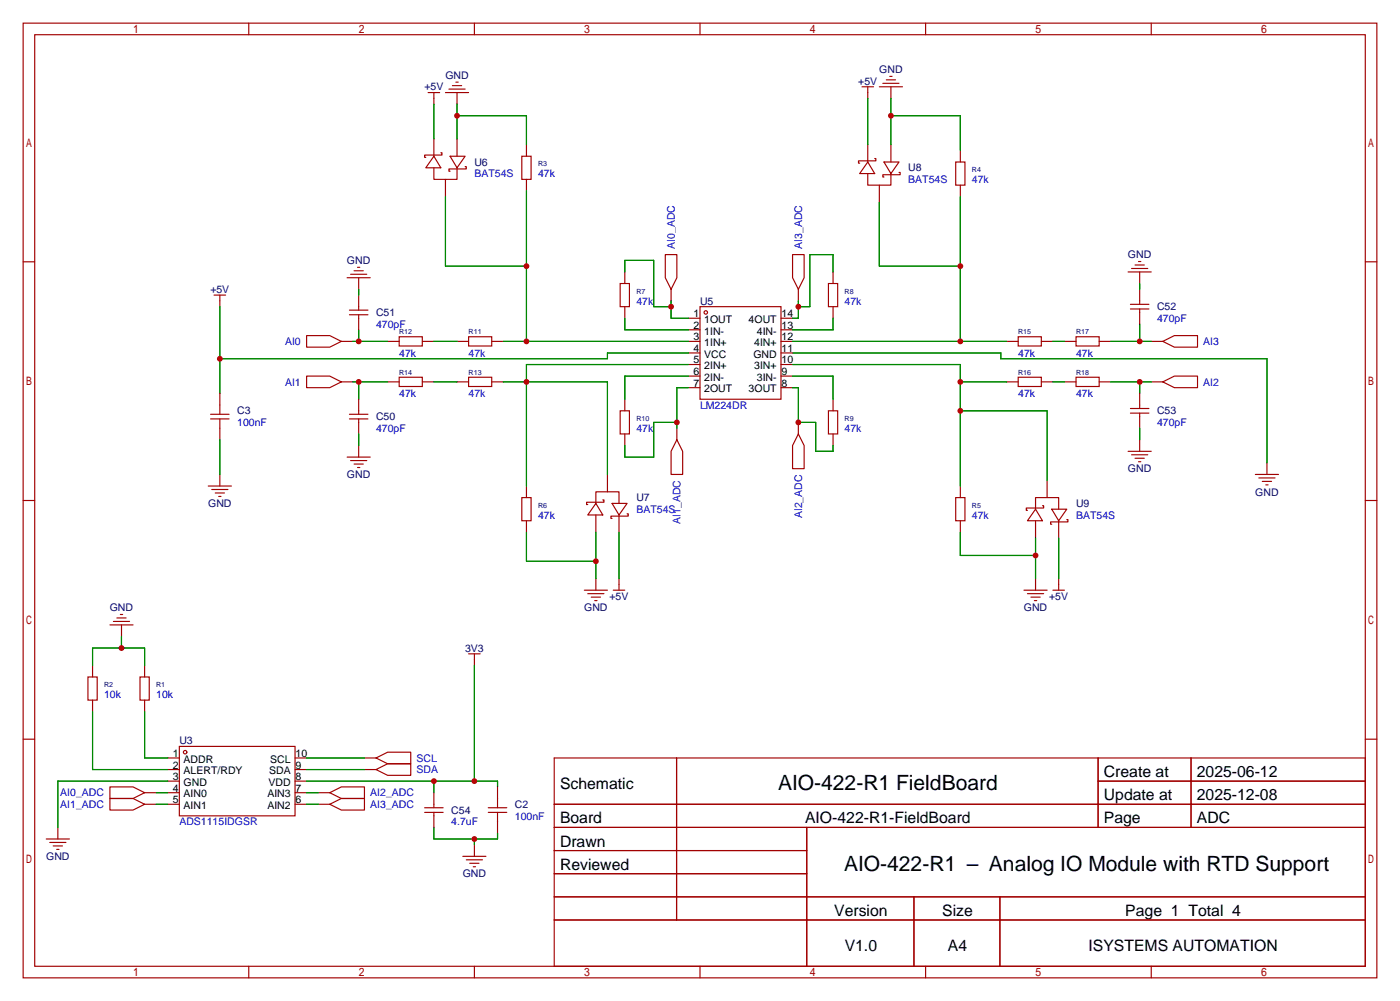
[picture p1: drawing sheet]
<svg xmlns="http://www.w3.org/2000/svg" width="307mm" height="220mm" viewBox="0 0 307 220" stroke-linecap="round" stroke-linejoin="round" font-family="sans-serif">
<g fill="none" stroke="#a10000" stroke-width=".25">
<path d="M5.1 5.1h297.2v209.5h-297.2zM7.6 7.6h292.1v204.5h-292.1zM54.6 5.1v2.5M98.6 19.6h3.5M99.3 18.8h2M100.1 18h.5M104.1 5.1v2.5M153.7 5.1v2.5M189.2 19h2.6M190.5 19v2.6M193 19h5.1M193.8 18.3h3.6"/>
<path d="M194.6 17.5h2M195.3 16.8h.5M195.6 19v2.6M203.2 5.1v2.5M252.7 5.1v2.5M94 20.3h2.5M95.2 36.8v2.6h5.1v-2.6M95.2 34.3l1.6 2.5h-3.3zM95.2 20.3v2.6M95.2 30.5v3.8M96.8 33.5h.2v.5h-3.8v.5h.3M97.8 39.4v3.8"/>
<path d="M97.8 20.3h5.1M98.8 34.3h3.3l-1.8 2.5zM100.3 20.3v2.6M100.3 30.5v3.8M102.1 36.6h.3v.5h-3.8v.5h.2M114.6 34.3h2v5.1h-2zM115.6 31.8v2.5M115.6 39.4v2.5M190.5 38.1v2.5h5.1v-2.5M190.5 35.6l1.5 2.5h-3.3zM190.5 31.8v3.8M192 34.8h.3v.5h-3.8v.5h.2"/>
<path d="M194.1 35.6h3.3l-1.8 2.5zM195.6 31.8v3.8M197.4 37.8h.2v.6h-3.8v.5h.3M209.8 35.6h2v5h-2zM210.8 33v2.6M5.1 57.5h2.5M77.7 59.4h2.1M78.5 58.7h.5M137.2 59.7v2.5M146 55.9h2.6v5.1l-1.3 2.5-1.3-2.5zM174 55.9h2.5v5.1l-1.2 2.5-1.3-2.5zM182.9 59.7v2.5"/>
<path d="M193 40.6v3.8M210.8 40.6v2.6M247.6 59.7h5.1M248.4 58.9h3.6M249.2 58.2h2M249.9 57.4h.5M250.2 59.7v2.5M299.7 57.5h2.6M47 64.8h2.5M48.3 64.8v2.5M67.3 73.7h5.1l2.5 1.2-2.5 1.3h-5.1zM74.9 74.9h2.6"/>
<path d="M76.2 61h5.1M76.7 69.1h4.1M76.7 68.1h4.1M77 60.2h3.5M78.7 61v2.5M78.7 64.8v3.3M78.7 69.1v3.3M85.1 74.9h2.5M87.6 73.9h5.1v2h-5.1zM92.7 74.9h2.5M100.3 74.9h2.6M102.9 73.9h5v2h-5z"/>
<path d="M107.9 74.9h2.6M136.1 62.2h2.1v5.1h-2.1zM137.2 67.3v2.5M147.3 63.5v2.5M151.1 69.8h2.6M151.1 72.4h2.6M151.1 74.9h2.6M151.1 77.5h2.6M153.7 67.3h17.7v20.3h-17.7zM171.4 69.8h2.6M171.4 72.4h2.6M171.4 74.9h2.6"/>
<path d="M171.4 77.5h2.6M175.3 63.5v2.5M181.9 62.2h2v5.1h-2zM182.9 67.3v2.5M221 74.9h2.5M223.5 73.9h5.1v2h-5.1zM228.6 74.9h2.5M233.7 74.9h2.5M236.2 73.9h5.1v2h-5.1zM241.3 74.9h2.5M248.2 67.8h4M248.2 66.8h4"/>
<path d="M250.2 63.5v3.3M250.2 67.8v3.3M252.7 74.9h2.6M255.3 74.9l2.5-1.2h5.1v2.5h-5.1zM46.2 91.9h4.1M46.2 90.9h4.1M48.3 86.4v4.5M48.3 91.9v4.6M67.3 82.5h5.1l2.5 1.3-2.5 1.3h-5.1zM74.9 83.8h2.6M76.7 91.9h4.1M76.7 90.9h4.1"/>
<path d="M78.7 87.6v3.3M78.7 91.9v3.3M78.7 97.8v2.5M85.1 83.8h2.5M87.6 82.8h5.1v2h-5.1zM92.7 83.8h2.5M100.3 83.8h2.6M102.9 82.8h5v2h-5zM107.9 83.8h2.6M136.1 90.2h2.1v5h-2.1zM137.2 87.6v2.6M137.2 95.2v2.6"/>
<path d="M148.6 96.5l1.3 2.6v5h-2.6v-5zM148.6 94v2.5M151.1 80h2.6M151.1 82.5h2.6M151.1 85.1h2.6M171.4 80h2.6M171.4 82.5h2.6M171.4 85.1h2.6M175.3 95.2l1.2 2.6v5.1h-2.5v-5.1zM175.3 92.7v2.5M181.9 90.2h2v5h-2zM182.9 87.6v2.6"/>
<path d="M182.9 95.2v2.6M221 83.8h2.5M223.5 82.8h5.1v2h-5.1zM228.6 83.8h2.5M233.7 83.8h2.5M236.2 82.8h5.1v2h-5.1zM241.3 83.8h2.5M247.6 99.1h5.1M248.2 90.7h4M248.2 89.7h4M248.4 99.8h3.6M250.2 86.4v3.3"/>
<path d="M250.2 90.7v3.3M250.2 96.5v2.6M252.7 83.8h2.6M255.3 83.8l2.5-1.3h5.1v2.6h-5.1zM5.1 109.9h2.5M45.7 106.7h5.1M46.5 107.4h3.5M47.2 108.2h2.1M48 109h.5M48.3 104.1v2.6M76.2 100.3h5.1M77 101.1h3.5"/>
<path d="M77.7 101.9h2.1M78.5 102.6h.5M114.6 109.2h2v5.1h-2zM115.6 106.7v2.5M115.6 114.3v2.5M130.8 110.5v-2.6h5.1v2.6M130.8 110.5l1.5 2.5h-3.3zM130.8 113v3.8M132.3 109.7h.3v.5h-3.8v.5h.2M133.3 104.1v3.8M134.4 110.5h3.3l-1.8 2.5zM135.9 113v3.8"/>
<path d="M137.7 112.8h.2v.5h-3.8v.5h.3M209.8 109.2h2v5.1h-2zM210.8 106.7v2.5M210.8 114.3v2.5M227.3 111.8v-2.6h5.1v2.6M227.3 111.8l1.6 2.5h-3.3zM227.3 114.3v3.8M228.9 111h.2v.5h-3.8v.5h.3M229.9 105.4v3.8M230.9 111.8h3.3l-1.8 2.5zM232.4 114.3v3.8M234.2 114h.2v.6h-3.8v.5h.3"/>
<path d="M249.2 100.6h2M249.9 101.3h.5M275.6 104.1h5.1M276.4 104.9h3.5M277.1 105.7h2M277.9 106.4h.5M278.1 101.6v2.5M299.7 109.9h2.6M24.1 137.2h5.1M24.9 136.4h3.5M25.7 135.6h2M26.4 134.9h.5"/>
<path d="M26.7 137.2v2.5M128.3 129.5h5M129 130.3h3.6M129.8 131.1h2M130.6 131.8h.5M130.8 127v2.5M134.6 129.5h2.6M135.9 127v2.5M224.8 129.5h5.1M225.6 130.3h3.5M226.3 131.1h2M227.1 131.8h.5"/>
<path d="M227.3 127v2.5M231.1 129.5h2.6M232.4 127v2.5M19.3 148.6h2v5.1h-2zM20.3 146v2.6M20.3 153.7v2.5M30.7 148.6h2.1v5.1h-2.1zM31.7 146v2.6M31.7 153.7v2.5M102.9 143.5h2.5M104.1 143.5v2.5M5.1 162.2h2.5"/>
<path d="M24.1 172.7h5.1l2.5 1.3-2.5 1.3h-5.1zM24.1 175.3h5.1l2.5 1.2-2.5 1.3h-5.1zM31.7 176.5h2.6M31.7 174h2.6M36.8 166.4h2.6M36.8 176.5h2.6M36.8 171.4h2.6M36.8 168.9h2.6M36.8 174h2.6M39.4 163.8h25.4v15.3h-25.4zM64.8 166.4h2.5M64.8 176.5h2.5"/>
<path d="M64.8 171.4h2.5M64.8 168.9h2.5M64.8 174h2.5M69.8 176.5h2.6M69.8 174h2.6M72.4 174l2.5-1.3h5.1v2.6h-5.1zM72.4 176.5l2.5-1.2h5.1v2.5h-5.1zM80 166.4h2.5M80 168.9h2.5M82.5 168.9l2.6-1.3h5.1v2.6h-5.1zM82.5 166.4l2.6-1.3h5.1v2.5h-5.1zM93.2 178.3h4.1"/>
<path d="M93.2 177.3h4.1M95.2 174v3.3M95.2 178.3v3.3M107.2 178.3h4.1M107.2 177.3h4.1M109.2 172.7v4.6M109.2 178.3v4.6M121.7 166.4h178v45.7h-178zM121.7 176.5h178M148.5 166.4v35.5M241.1 166.4v15.2M241.1 171.4h58.6"/>
<path d="M261.5 166.4v15.2M299.7 162.2h2.6M10.2 184.1h5M10.9 184.9h3.6M11.7 185.7h2M12.4 186.4h.6M12.7 181.6v2.5M101.6 188h5.1M102.4 188.7h3.5M103.1 189.5h2.1M103.9 190.2h.5M104.1 185.4v2.6"/>
<path d="M121.7 181.6h178M121.7 186.7h55.4M121.7 196.8h178M121.7 191.8h55.4M177.1 181.6v30.5M200.6 196.8v15.3M219.5 196.8v15.3M54.6 212.1v2.5M104.1 212.1v2.5M121.7 201.9h178M153.7 212.1v2.5M203.2 212.1v2.5"/>
<path d="M252.7 212.1v2.5"/>
<circle cx="154.9" cy="68.6" r=".38"/>
<circle cx="40.6" cy="165.1" r=".38"/>
</g>
<g fill="none" stroke="#008700" stroke-width=".25">
<path d="M95.2 22.9v7.6M100.3 25.4h15.3v6.4M100.3 22.9v7.6M190.5 21.6v10.2M195.6 25.4h15.2v7.6M195.6 21.6v10.2M97.8 43.2v15.2h17.8M115.6 41.9v33M137.2 59.7v-2.6h6.3v10.2h3.8M182.9 59.7v-3.8h-5.1v11.4h-2.5M193 44.4v14h17.8M210.8 43.2v31.7"/>
<path d="M48.3 67.3v19.1M77.5 74.9h7.6M78.7 63.5v1.3M78.7 72.4v2.5M95.2 74.9h5.1M110.5 74.9h40.6M137.2 69.8v2.6h13.9M147.3 66v3.8h3.8M151.1 77.5h-17.8v1.2h-85M174 77.5h45.7v1.2h58.4v22.9M174 74.9h47M175.3 66v3.8h-1.3"/>
<path d="M182.9 69.8v2.6h-8.9M231.1 74.9h2.6M243.8 74.9h8.9M250.2 62.2v1.3M250.2 71.1v3.8M48.3 96.5v7.6M77.5 83.8h7.6M78.7 83.8v3.8M78.7 95.2v2.6M95.2 83.8h5.1M110.5 83.8h22.8v20.3M148.6 92.7h-5.1v7.6h-6.3v-2.5"/>
<path d="M151.1 82.5h-13.9v5.1M151.1 85.1h-2.5v8.9M151.1 80h-35.5v26.7M174 85.1h1.3v7.6h3.8v6.4h3.8v-1.3M174 82.5h8.9v5.1M174 80h36.8v26.7M210.8 83.8h10.2M210.8 90.2h19.1v15.2M231.1 83.8h2.6M243.8 83.8h8.9M250.2 83.8v2.6M250.2 94v2.5"/>
<path d="M115.6 116.8v6.4h15.2M130.8 116.8v10.2M135.9 116.8v10.2M210.8 116.8v5.1h16.5M227.3 118.1v8.9M232.4 118.1v8.9M26.7 139.7v2.5M20.3 146v-3.8h11.4v3.8M20.3 156.2v12.7h16.5M31.7 156.2v10.2h5.1M104.1 146v25.4M34.3 174h2.5"/>
<path d="M34.3 176.5h2.5M36.8 171.4h-24.1v10.2M67.3 171.4h41.9v1.3M67.3 166.4h12.7M67.3 168.9h12.7M67.3 174h2.5M67.3 176.5h2.5M95.2 171.4v2.6M95.2 181.6v2.5h14v-1.2M104.1 184.1v1.3"/>
</g>
<g fill="#c00">
<circle cx="104.1" cy="171.4" r=".63"/>
<circle cx="95.3" cy="171.4" r=".63"/>
<circle cx="26.7" cy="142.2" r=".63"/>
<circle cx="147.3" cy="67.3" r=".63"/>
<circle cx="148.6" cy="92.7" r=".63"/>
<circle cx="115.6" cy="74.9" r=".63"/>
<circle cx="115.6" cy="58.4" r=".63"/>
<circle cx="115.6" cy="83.8" r=".63"/>
<circle cx="175.3" cy="67.3" r=".63"/>
<circle cx="175.3" cy="92.7" r=".63"/>
<circle cx="210.8" cy="74.9" r=".63"/>
<circle cx="210.8" cy="58.4" r=".63"/>
<circle cx="210.8" cy="83.8" r=".63"/>
<circle cx="210.8" cy="90.2" r=".63"/>
<circle cx="100.3" cy="25.4" r=".63"/>
<circle cx="130.8" cy="123.2" r=".63"/>
<circle cx="195.6" cy="25.4" r=".63"/>
<circle cx="227.3" cy="121.9" r=".63"/>
<circle cx="78.7" cy="74.9" r=".63"/>
<circle cx="78.7" cy="83.8" r=".63"/>
<circle cx="250.2" cy="74.9" r=".63"/>
<circle cx="250.2" cy="83.8" r=".63"/>
<circle cx="104.1" cy="184.1" r=".63"/>
<circle cx="48.3" cy="78.7" r=".63"/>
</g>
<g font-size="4.6">
<text x="170.8" y="173.5">AIO-422-R1 FieldBoard</text>
<text x="185.3" y="191.3">AIO-422-R1</text>
<text x="217.1" y="191.3">Analog IO Module with RTD Support</text>
</g>
<g font-size="3.5">
<text x="122.9" y="173.1">Schematic</text>
<text x="242.3" y="170.6">Create at</text>
<text x="262.7" y="170.6">2025-06-12</text>
<text x="242.3" y="175.7">Update at</text>
<text x="262.7" y="175.7">2025-12-08</text>
<text x="122.9" y="180.7">Board</text>
<text x="122.9" y="185.8">Drawn</text>
<text x="176.7" y="180.7">AIO-422-R1-FieldBoard</text>
<text x="242.3" y="180.7">Page</text>
<text x="262.7" y="180.7">ADC</text>
<text x="122.9" y="190.9">Reviewed</text>
<text x="183.1" y="201.1">Version</text>
<text x="206.8" y="201.1">Size</text>
<text x="247" y="201.1">Page 1 Total 4</text>
<text x="185.4" y="208.7">V1.0</text>
<text x="208.1" y="208.7">A4</text>
<text x="239" y="208.7">ISYSTEMS AUTOMATION</text>
</g>
<g font-size="2.3" fill="#000080">
<text x="97.8" y="17.3">GND</text>
<text x="193" y="16">GND</text>
<text x="93.2" y="19.9">+5V</text>
<text x="188.4" y="18.6">+5V</text>
<text x="104.1" y="36.4">U6</text>
<text x="199.4" y="37.6">U8</text>
<text x="76.2" y="58">GND</text>
<text x="247.6" y="56.7">GND</text>
<text x="46.2" y="64.3">+5V</text>
<text x="82.5" y="69.4">C51</text>
<text x="153.7" y="66.8">U5</text>
<text x="254" y="68.1">C52</text>
<text x="52.1" y="91">C3</text>
<text x="82.5" y="92.2">C50</text>
<text x="254" y="91">C53</text>
<text x="76.2" y="104.9">GND</text>
<text x="247.6" y="103.7">GND</text>
<text x="45.7" y="111.3">GND</text>
<text x="139.7" y="110">U7</text>
<text x="236.2" y="111.3">U9</text>
<text x="275.6" y="108.8">GND</text>
<text x="133.8" y="131.6">+5V</text>
<text x="230.3" y="131.6">+5V</text>
<text x="24.1" y="134.2">GND</text>
<text x="128.2" y="134.2">GND</text>
<text x="224.8" y="134.2">GND</text>
<text x="102.1" y="143">3V3</text>
<text x="39.4" y="163.4">U3</text>
<text x="99.1" y="178.6">C54</text>
<text x="113" y="177.3">C2</text>
<text x="10.1" y="188.8">GND</text>
<text x="101.6" y="192.6">GND</text>
</g>
<g font-size="2.3" fill="#00f">
<text x="104.1" y="38.9">BAT54S</text>
<text x="118.1" y="38.9">47k</text>
<text x="199.4" y="40.2">BAT54S</text>
<text x="213.4" y="40.2">47k</text>
<text x="148.1" y="54.6" transform="rotate(-90 148.1 54.6)">AI0_ADC</text>
<text x="176.1" y="54.6" transform="rotate(-90 176.1 54.6)">AI3_ADC</text>
<text x="82.5" y="71.9">470pF</text>
<text x="139.7" y="66.8">47k</text>
<text x="185.4" y="66.8">47k</text>
<text x="254" y="70.7">470pF</text>
<text x="62.6" y="75.7">AI0</text>
<text x="264.2" y="75.7">AI3</text>
<text x="87.6" y="78.3">47k</text>
<text x="102.9" y="78.3">47k</text>
<text x="223.5" y="78.3">47k</text>
<text x="236.2" y="78.3">47k</text>
<text x="62.6" y="84.6">AI1</text>
<text x="87.6" y="87.2">47k</text>
<text x="102.9" y="87.2">47k</text>
<text x="153.7" y="89.7">LM224DR</text>
<text x="223.5" y="87.2">47k</text>
<text x="236.2" y="87.2">47k</text>
<text x="264.2" y="84.6">AI2</text>
<text x="52.1" y="93.5">100nF</text>
<text x="82.5" y="94.8">470pF</text>
<text x="139.7" y="94.8">47k</text>
<text x="185.4" y="94.8">47k</text>
<text x="254" y="93.5">470pF</text>
<text x="118.1" y="113.8">47k</text>
<text x="139.7" y="112.6">BAT54S</text>
<text x="176.1" y="113.8" transform="rotate(-90 176.1 113.8)">AI2_ADC</text>
<text x="213.4" y="113.8">47k</text>
<text x="236.2" y="113.8">BAT54S</text>
<text x="149.4" y="115" transform="rotate(-90 149.4 115)">AI1_ADC</text>
<text x="22.9" y="153.2">10k</text>
<text x="34.3" y="153.2">10k</text>
<text x="91.4" y="167.2">SCL</text>
<text x="91.4" y="169.7">SDA</text>
<text x="13.2" y="174.8">AI0_ADC</text>
<text x="13.2" y="177.3">AI1_ADC</text>
<text x="81.3" y="174.8">AI2_ADC</text>
<text x="81.3" y="177.3">AI3_ADC</text>
<text x="113" y="179.9">100nF</text>
<text x="39.4" y="181.1">ADS1115IDGSR</text>
<text x="99.1" y="181.1">4.7uF</text>
</g>
<g font-size="2.3">
<text x="152.3" y="69.6">1</text>
<text x="154.6" y="70.9">1OUT</text>
<text x="164.4" y="70.9">4OUT</text>
<text x="171.6" y="69.6">14</text>
<text x="152.3" y="72.2">2</text>
<text x="152.3" y="74.7">3</text>
<text x="152.3" y="77.2">4</text>
<text x="154.6" y="73.4">1IN-</text>
<text x="154.6" y="76">1IN+</text>
<text x="165.6" y="76">4IN+</text>
<text x="166.1" y="73.4">4IN-</text>
<text x="171.6" y="77.2">11</text>
<text x="171.6" y="74.7">12</text>
<text x="171.6" y="72.2">13</text>
<text x="152.3" y="79.8">5</text>
<text x="152.3" y="82.3">6</text>
<text x="154.6" y="78.5">VCC</text>
<text x="154.6" y="81.1">2IN+</text>
<text x="154.6" y="83.6">2IN-</text>
<text x="165.4" y="78.5">GND</text>
<text x="165.6" y="81.1">3IN+</text>
<text x="166.1" y="83.6">3IN-</text>
<text x="171.6" y="82.3">9</text>
<text x="171.6" y="79.8">10</text>
<text x="152.3" y="84.9">7</text>
<text x="154.6" y="86.1">2OUT</text>
<text x="164.4" y="86.1">3OUT</text>
<text x="171.6" y="84.9">8</text>
<text x="38" y="166.1">1</text>
<text x="40.3" y="167.4">ADDR</text>
<text x="59.3" y="167.4">SCL</text>
<text x="64.9" y="166.1">10</text>
<text x="38" y="168.7">2</text>
<text x="38" y="171.2">3</text>
<text x="38" y="173.8">4</text>
<text x="40.3" y="170">ALERT/RDY</text>
<text x="40.3" y="172.5">GND</text>
<text x="59" y="172.5">VDD</text>
<text x="59.1" y="170">SDA</text>
<text x="64.9" y="173.8">7</text>
<text x="64.9" y="171.2">8</text>
<text x="64.9" y="168.7">9</text>
<text x="38" y="176.3">5</text>
<text x="40.3" y="175">AIN0</text>
<text x="40.3" y="177.6">AIN1</text>
<text x="58.7" y="177.6">AIN2</text>
<text x="58.7" y="175">AIN3</text>
<text x="64.9" y="176.3">6</text>
</g>
<g font-size="1.6" fill="#000080">
<text x="118.1" y="36.5">R3</text>
<text x="213.4" y="37.8">R4</text>
<text x="139.7" y="64.5">R7</text>
<text x="185.4" y="64.5">R8</text>
<text x="87.6" y="73.3">R12</text>
<text x="102.9" y="73.3">R11</text>
<text x="223.5" y="73.3">R15</text>
<text x="236.2" y="73.3">R17</text>
<text x="87.6" y="82.2">R14</text>
<text x="102.9" y="82.2">R13</text>
<text x="223.5" y="82.2">R16</text>
<text x="236.2" y="82.2">R18</text>
<text x="139.7" y="92.4">R10</text>
<text x="185.4" y="92.4">R9</text>
<text x="118.1" y="111.4">R6</text>
<text x="213.4" y="111.4">R5</text>
<text x="22.9" y="150.8">R2</text>
<text x="34.3" y="150.8">R1</text>
</g>
</svg>
